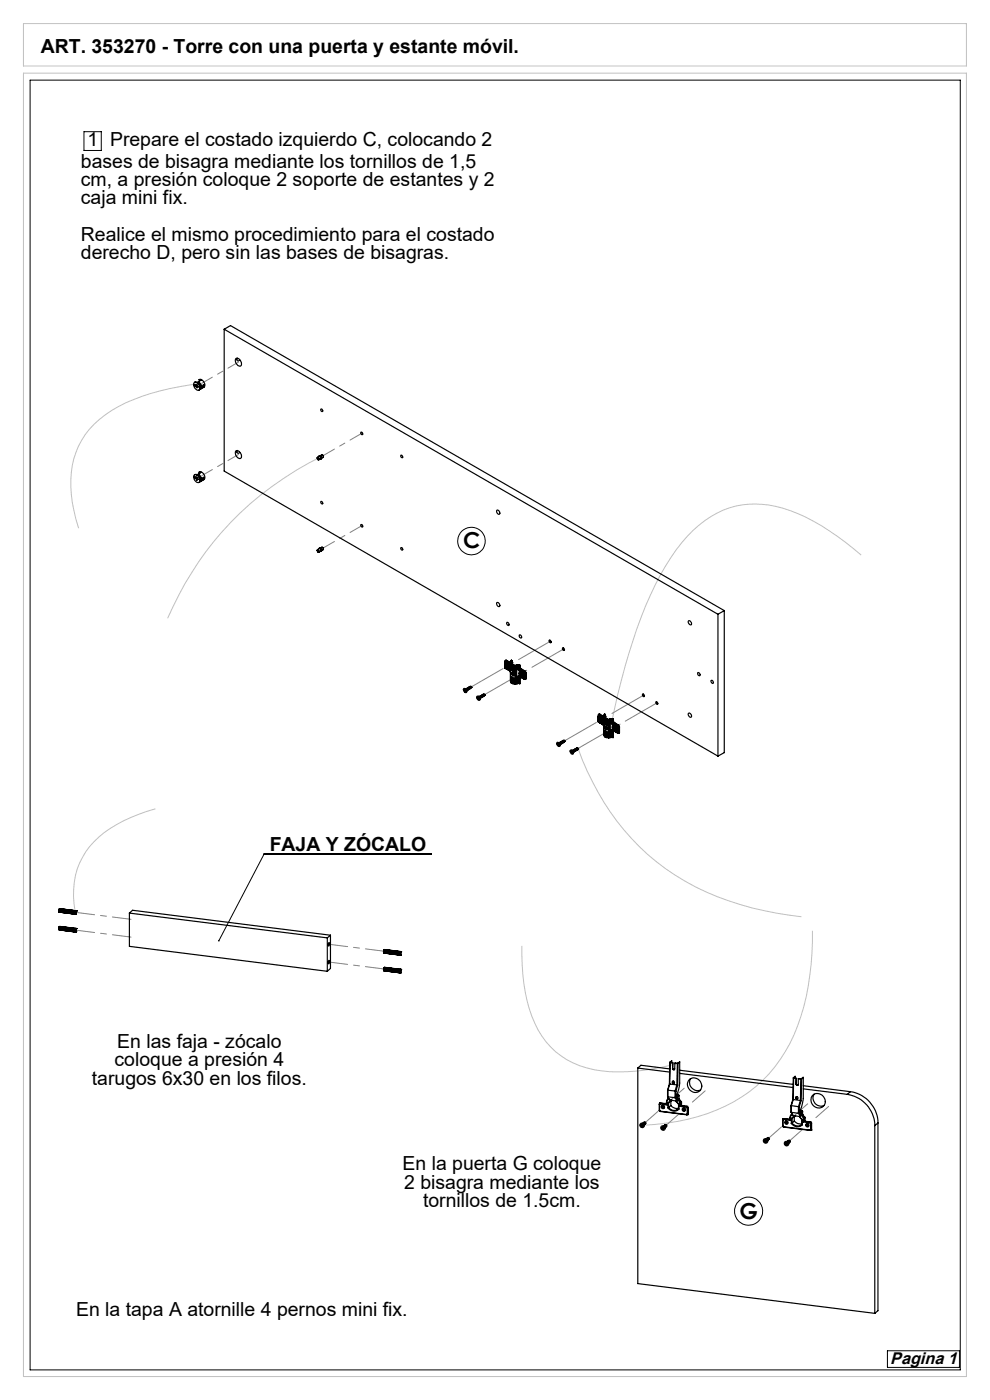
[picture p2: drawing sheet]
<svg xmlns="http://www.w3.org/2000/svg" width="210mm" height="297mm" viewBox="0 0 210 297" stroke-linecap="round" stroke-linejoin="round" font-family="sans-serif">
<path d="M5 15.5h200v276.5h-200zM5 5h200v9h-200zM42.8 81.3a47.2 47.2 0 0 0-19.1 5.8 17.5 17.5 0 0 0-8.6 17.8 36.1 36.1 0 0 0 1.6 7.2M68.4 96.7a67.1 67.1 0 0 0-32.8 34.5M182.7 117.8a46.5 46.5 0 0 0-16.6-10 18.4 18.4 0 0 0-19.1 4.8 47.2 47.2 0 0 0-10.1 16 149.9 149.9 0 0 0-7.9 28M122.6 158.8a51.7 51.7 0 0 0 22.7 28.1 63.7 63.7 0 0 0 24.7 7.6M32.9 171.6a27.4 27.4 0 0 0-13.9 8 16.3 16.3 0 0 0-3.1 13.8M172.3 197.4a52.6 52.6 0 0 1-4.8 24 30.3 30.3 0 0 1-19.5 15.5 49.1 49.1 0 0 1-11.5 1.8M110.7 200.7a36.2 36.2 0 0 0 3.4 17.8 17 17 0 0 0 13.6 8.7 43.6 43.6 0 0 0 16.1-1.6" fill="none" stroke="#c0c0c0" stroke-width=".21"/>
<g fill="none" stroke="#000" stroke-width=".21">
<path d="M6.4 17h197.3v273.6h-197.3zM17.8 27.9h3.7v4h-3.7zM91.5 181.2h-35.5l-9.6 18.4M188.2 286.6h15.3v3.5h-15.3z"/>
<circle cx="100" cy="114.8" r="2.92"/>
<circle cx="158.8" cy="256.9" r="2.99"/>
</g>
<path d="M50.6 76.8l-7.8 4.5M42.8 100.9l7.8-4.5" fill="none" stroke="#808080" stroke-width=".21" stroke-dasharray="15.2 1.3 1.3 1.3" stroke-dashoffset="12.7"/>
<path d="M76.8 91.9l-8.4 4.8M68.4 116.3l8.4-4.8" fill="none" stroke="#808080" stroke-width=".21" stroke-dasharray="15.2 1.3 1.3 1.3" stroke-dashoffset="12.3"/>
<path d="M119.5 137.7l-16.7 9.6M100 145.7l16.7-9.6M122.6 158.8l16.7-9.7M136.5 147.5l-16.7 9.6" fill="none" stroke="#808080" stroke-width=".21" stroke-dasharray="15.2 1.3 1.3 1.3" stroke-dashoffset="7.5"/>
<path d="M136.9 238.1l8.2-7.2M141.3 238.7l8.3-7.3M163.1 241.4l8.2-7.2M167.5 242l8.3-7.3" fill="none" stroke="#808080" stroke-width=".21" stroke-dasharray="15.2 1.3 1.3 1.3" stroke-dashoffset="11.6"/>
<path d="M16.1 193.6l11.7 1.4M16.1 197.3l11.7 1.5M81.5 205.6l-11.7-1.5M81.5 201.8l-11.7-1.5" fill="none" stroke="#808080" stroke-width=".21" stroke-dasharray="15.2 1.3 1.3 1.3" stroke-dashoffset="11.3"/>
<path d="M46.3 199.4l.3 .1-.1 .2-.1-.1h-.2z" fill="#000"/>
<g fill="none" stroke="#000" stroke-width=".25">
<path d="M47.6 69.8l104.7 60.5M47.6 69.8v30.1l104.7 60.5M47.6 69.8l1.3-.7 104.7 60.4M50.1 76a1.08 1.08 0 0 1 .9 1.7 1.13 1.13 0 0 1-.9-1.7zM50.3 76a.32 .32 0 0 0 .1 .5 .32 .32 0 0 0 .4-.2M41.1 81.6h.3v.3zM41.1 81.2a.98 .98 0 0 1 1.3 1.2 .53 .53 0 0 1-.5 .4 .53 .53 0 0 1-.5-.4l-.3-.7zM41.2 81.6l.2 .2M41.5 81.9l.2 .1M41.6 81.8l.2 .1M41.6 81.8h.1M41.6 81.8l-.1 .1"/>
<path d="M41.7 81.8l-.2-.1v.2M41.7 82v.2M41.8 81.7v.6l-.1-.1M41.8 82.1v.1M41.8 81.8h-.1M41.8 81.9l-.1 .1M41.8 82.1l-.1 .1M41.8 82.1l.2 .1zM41.8 81.9l.2 .1M41.8 81.7l-.1-.1v.2M42.2 81l-.3 .2 .5 .7 .3-.1M42.2 81l.5 .8"/>
<path d="M42.2 81v.5M42.2 80.6h.5l-.9 .5h-.5M42.2 80.6a.97 .97 0 0 1 1.3 1l-.1 .3-.3 .3M42.2 81.5l.5 .3M42.2 80.6l.3 .1M42.4 82.6l.3-.2v-.5l-.2 .2-.1 .4-.2 .3M43.1 81.7l.2 .1M43.3 81.8l-.1 .4-.3 .1M43.3 81.8a.21 .21 0 0 0-.3-.1 .21 .21 0 0 0 0 .3l-.1 .3-.4 .2M50 95.7a.92 .92 0 0 1 1.2 1 .47 .47 0 0 1-.2 .6 .47 .47 0 0 1-.7-.3 1.27 1.27 0 0 1-.3-1.3zM50.3 95.6a.31 .31 0 0 0 .1 .5 .31 .31 0 0 0 .4-.2M67.3 97.1h.1a.21 .21 0 0 1 .2 .2 .21 .21 0 0 1-.1 .2z"/>
<path d="M67.3 97.2v-.2a.25 .25 0 0 1 .4 .2 .25 .25 0 0 1-.2 .3M67.3 97l.4-.2a.37 .37 0 0 1 .4 .5l-.4 .2M67.6 96.8a.31 .31 0 0 1 .5 .1 .31 .31 0 0 1-.2 .5M67.7 96.7a.38 .38 0 0 1 .5 .2 .38 .38 0 0 1-.1 .5M67.9 96.7l.3-.2a.37 .37 0 0 1 .3 .5l-.3 .2M68.1 86.8a.27 .27 0 0 1 .3 .2 .27 .27 0 0 1-.1 .3zM68.4 96.5l.2 .4M85.1 96.6a.28 .28 0 0 1 .3 .1 .28 .28 0 0 1-.2 .4l-.2-.4zM41.1 101.2l.3-.1v.4zM41.1 100.9a.81 .81 0 0 1 1.2 .6 .55 .55 0 0 1-.1 .9 .55 .55 0 0 1-.8-.4l-.3-.7zM41.2 101.2l.2 .2M41.5 101.5l.2 .1"/>
<path d="M41.6 101.4h.1M41.6 101.4l.2 .1M41.6 101.4l-.1 .1M41.7 101.4v-.2l.1 .6h-.1M41.7 101.6v.2M41.7 101.4l-.2-.1v.2M41.8 101.7h.1M41.8 101.4h-.1M41.8 101.5l-.1 .1M41.8 101.7l-.1 .1M41.8 101.5l.2 .2h-.2h.2M42.2 100.6l-.3 .2 .5 .7 .3-.1"/>
<path d="M42.2 100.6l.5 .8M42.2 100.6v.4M42.2 100.2h.5l-.9 .5h-.5M42.2 100.2a1.02 1.02 0 0 1 1.1 .4 1.02 1.02 0 0 1 0 1.1l-.2 .1M42.2 101.1l.5 .3M42.2 100.2l.3 .1M42.4 102.2l.3-.3v-.4l-.2 .2-.1 .4-.2 .2M43.1 101.3l.2 .1M43.3 101.4l-.1 .4h-.3M43.3 101.4v-.1a.26 .26 0 0 0-.3 .1 .26 .26 0 0 0 0 .3l-.5 .5M67.3 116.8v-.1a.29 .29 0 0 1 .4 .1 .29 .29 0 0 1-.1 .4l-.1-.1M67.3 116.6l.4-.2a.35 .35 0 0 1 .4 .5l-.4 .3"/>
<path d="M67.6 116.4a.32 .32 0 0 1 .5 .1 .32 .32 0 0 1-.2 .5M67.7 116.3a.39 .39 0 0 1 .5 .2 .39 .39 0 0 1-.1 .5M67.9 116.3l.3-.2a.35 .35 0 0 1 .3 .5l-.3 .2M68.1 106.4a.28 .28 0 0 1 .3 .1 .28 .28 0 0 1-.1 .4l-.2-.3zM68.4 116.1l.2 .4M85.1 116.2a.28 .28 0 0 1 .3 .1 .28 .28 0 0 1-.2 .4l-.2-.4zM105.4 108.2a.5 .5 0 0 1 .6 .3 .5 .5 0 0 1-.2 .6 .62 .62 0 0 1-.4-.9zM105.4 127.8a.5 .5 0 0 1 .5 .3 .5 .5 0 0 1-.1 .6 .62 .62 0 0 1-.4-.9zM107.5 132a.41 .41 0 0 1 .4 .3 .41 .41 0 0 1 0 .4 .48 .48 0 0 1-.4-.7zM110.2 134.7a.37 .37 0 0 1 .4 .2 .37 .37 0 0 1-.1 .5l-.3-.3zM116.5 135.9a.27 .27 0 0 1 .3 .1 .27 .27 0 0 1-.1 .3zM116.6 135.8l.3 .4"/>
<path d="M119.3 137.4a.28 .28 0 0 1 .4 .2 .28 .28 0 0 1-.2 .4l-.2-.3zM119.5 137.4l.2 .5M146.1 131.7a.5 .5 0 0 1 .5 .3 .5 .5 0 0 1-.1 .6 .62 .62 0 0 1-.4-.9zM152.3 130.3v30.1M153.6 129.5v30.2l-1.3 .7M153.6 129.5l-1.3 .8M98.4 146.1a.52 .52 0 0 1 .5 .2 .52 .52 0 0 1-.1 .6 .61 .61 0 0 1-.4-.8zM98.4 146.4h.2M98.4 146.4l.2 .1M98.5 146.4h.1M98.5 146.4l.4 .2M98.5 146.4h-.1"/>
<path d="M98.6 146.4v-.2l.1 .6-.1-.1M98.6 146.5v.2M98.7 146.1l.3 .2v.4M98.7 146.6l.2 .1zM98.7 146.4h-.1M98.7 146.5h-.1M98.7 146.7h-.1M98.8 146.2a.2 .2 0 0 1 .3-.1 .2 .2 0 0 1 0 .3M98.9 146.2h.1M98.9 146.2l.2 .1-.1 .1M99 146.5h.1M99 146.4h.1"/>
<path d="M99 146.4l.1 .1M99.1 146.1l.2 .1-.1 .1M99.1 146.5l-.1 .1M99.1 146l.3 .4a.24 .24 0 0 0-.1-.4 .24 .24 0 0 0-.3 .1M99.2 146l.2 .1v.1M99.3 145.9l.1 .3h.2a.23 .23 0 0 0-.1-.3 .23 .23 0 0 0-.3 .1M99.4 145.9h.2v.2M99.5 145.8l.1 .3 .2-.1a.23 .23 0 0 0-.2-.2 .23 .23 0 0 0-.3 .1M99.6 145.8l.2 .1-.1 .1M99.7 145.7l.1 .3 .1-.1a.23 .23 0 0 0-.1-.2 .23 .23 0 0 0-.3 .1M99.7 145.7l.2-.1 .2 .2-.3-.1M100 145.8l-.1 .1"/>
<path d="M101.2 147.7a.51 .51 0 0 1 .5 .3 .51 .51 0 0 1 0 .6 .65 .65 0 0 1-.5-.9zM101.2 148.1l.5 .1M101.2 148.1l.2 .1M101.4 148h.1M101.4 148l-.2 .1M101.4 148.2v.1M101.5 147.7l.2 .1M101.5 148.2l.2 .1zM101.5 148l-.1 .1v-.3l.1 .6-.1-.1M101.5 148.1l-.1 .1M101.5 148.3h-.1M101.6 147.8a.19 .19 0 0 1 .3 0 .19 .19 0 0 1 0 .3v-.1"/>
<path d="M101.7 147.8l.1 .3M101.7 147.8h.1M101.7 147.8l.2 .1-.1 .2M101.8 148h.1M101.8 148.1v.2M101.8 148.1h.1M101.8 148l.1 .1M101.9 147.7l.2 .3M101.9 148.1l-.1 .1M102 147.7l.1 .3 .1-.1a.23 .23 0 0 0-.1-.3 .23 .23 0 0 0-.3 .1M102.1 147.6l.1 .2M102.2 147.5a.2 .2 0 0 1 .3 0 .2 .2 0 0 1-.1 .3l-.1-.3"/>
<path d="M102.2 147.6l.1 .3 .1-.1a.23 .23 0 0 0-.1-.3 .23 .23 0 0 0-.3 .1M102.2 147.5l.2 .2M102.3 147.4a.2 .2 0 0 1 .4 0 .2 .2 0 0 1-.1 .3l-.1-.3M102.4 147.5l.2 .1M102.5 147.3a.25 .25 0 0 1 .3-.1 .25 .25 0 0 1 .1 .3l-.3-.1M102.9 147.5h-.1M107.1 141.7l.8 .5M107.1 141.4v.1M107.1 141.7h.1M107.1 140.5v.2M107.1 140.5h.1M107.1 141.7l.7 .4"/>
<path d="M107.1 140.7l.7 .4M107.2 140.5l-.1 .2M107.2 140.5l.7 .4M107.2 140.4h.1M107.3 140.4l-.2 .1M107.3 140.4l.7 .5M107.3 141.8l.6 .4M107.4 140.1l-.3 .1v1.5M107.4 140.3l-.2 .1M107.4 140.3l-.1 .1M107.4 140.1l.7 .5M107.4 140.3l.7 .4"/>
<path d="M107.5 140.1h-.3M107.5 140.1h-.1M107.5 140.1l.7 .4M107.5 141h-.1a.39 .39 0 0 0-.2 .4 .39 .39 0 0 0 .3 .3M107.5 141v.1M107.5 141l.3 .2M107.5 141.7l.3 .2M107.5 141.1a.28 .28 0 0 0-.2 .3 .28 .28 0 0 0 .3 .2M107.5 141.1l.3 .1M107.6 141.6l-.1 .1M107.6 141.6l.2 .1M107.6 141.1l.2 .3"/>
<path d="M107.8 141.2l.2 .5M107.8 141.2a.45 .45 0 0 1 .1 .8l-.1-.1M107.8 141.2h.1M107.8 141.7v.2M107.8 141.1h.4M107.8 142.1l.5 .5M107.8 141.7l.2 .1M107.8 142.1l.1 .1M107.8 141.4l-.2 .2M107.8 141.4l.2 .1M107.9 142.2l.4 .4M107.9 140.9l-.1 .2"/>
<path d="M107.9 140.9l.3 .1M108 140.9h.3M108 140.9h-.1M108 141.6l-.2 .1M108.1 140.7l-.1 .2M108.1 140.7l.2 .1M108.2 142h.1M108.2 140.5h.1M108.2 142l.8 .5M108.2 141v1M108.2 140.5l-.1 .1M108.2 141v.1"/>
<path d="M108.2 141l.9 .5M108.2 141.1l.7 .5M108.2 141.1v.9M108.2 142l.7 .4M108.3 140.6v.3M108.3 142v2.6M108.3 144.5v.1M108.3 140.6l1 .6M108.3 140.9l.9 .5M108.3 140.9l-.1 .1M108.3 144.6h.1M108.4 141.5a.35 .35 0 0 1 .4 .2 .35 .35 0 0 1-.1 .4l-.3-.2z"/>
<path d="M108.4 140.4l-.1 .2h-.2M108.4 144.8h.1M108.4 140.1v.5M108.4 143.8v1M108.4 140.1l.1 .1M108.4 143.7v.2l.4 .2M108.4 140.4l.1 .1M108.4 143.7l.5 .3M108.5 140.4h.1M108.4 140.4h.1M108.5 140.5h.1M108.5 142.7a.4 .4 0 0 1 .5 .2 .4 .4 0 0 1-.1 .5l-.4-.4z"/>
<path d="M108.5 143.6v.1M108.5 140.5l-.2 .1M108.5 140.5v.3M108.5 143.6l.6 .3M108.5 143.7l.5 .3M108.5 143.7h-.1M108.5 141.5h.2l.1 .4h-.2zM108.5 140.3l-.1 .1M108.5 140.2v.1M108.5 140.1v.2M108.5 140.4v.1M108.5 140.5l-.2 .1 1 .6 .7-.2 .2 .1"/>
<path d="M108.5 144.1l.2 .1 .1 .8M108.5 144v.1M108.5 140.1h-.1M108.5 140.1h.1M108.5 144.1l-.1 .7M108.5 140.3v.5l.1-.3M108.5 140.5l-.1 .2M108.5 144.6v.1M108.5 144.1h.1M108.5 144.3v.1M108.5 144.4h.1M108.5 140.6h.1"/>
<path d="M108.5 144v.6M108.5 140.3v.1M108.5 144.6h.1M108.6 144.1h.1M108.6 142.9h.1M108.6 144.1h-.1M108.6 140.5l-.1 .1M108.6 142.8v.1M108.6 144.6l-.1 .1zM108.6 142.7l.3 .1a.25 .25 0 0 1 .2 .2 .25 .25 0 0 1-.2 .3l-.3-.3zM108.6 140.3l-.1 .1M108.6 144.1l-.1 .1"/>
<path d="M108.6 140.2v.3M108.7 141.5l.1 .3M108.8 145h.1M108.8 144.1v.9M108.9 142.4l.2 .1M108.9 144l-.1 .1M108.9 145h.1M108.9 141.6v.8M108.9 144v1M108.9 144h.1M109 145h.1M109 144v1"/>
<path d="M109.1 143.9l-.1 .1M109.1 145l.2 .1M109.1 143.9v1.1M109.1 141.5l-.2 .1M109.1 141.5v1M109.2 142.4h.1M109.2 141.4v1M109.2 141.4l-.1 .1M109.2 142.4l-.1 .1M109.3 141.2h.1M109.3 145.1h.1M109.3 141.2v3.9"/>
<path d="M109.4 141.2v3.9M109.5 141.1h.1M109.5 145h.1M109.5 141.1l-.1 .1M109.5 141.1v3.9M109.5 145l-.1 .1M109.6 141.1v3.9M109.6 141.1h.1M109.6 145h.1M109.6 141.5l.2 .5 .4 .4M109.6 141.1h.2M109.6 141.5h.2"/>
<path d="M109.6 143.8h.2M109.6 145h.2M109.6 141.1v.4M109.6 143.8v1.2M109.8 141.5l.2 .5 .3 .3M109.8 141.1v.4M109.8 143.8v1.2M109.9 141.1h.2M109.9 141.4l.1 .4 .4 .5M109.9 141.4h.2M109.9 143.8h.2M109.9 145h.2"/>
<path d="M109.9 141.1h-.1M109.9 141.4l-.1 .1M109.9 141.1v.3M109.9 143.8v1.2M109.9 143.8h-.1M109.9 145h-.1M110 143.5l-.1 .3M110.1 141.4l.4 .7M110.1 141.1v.3M110.1 143.8v1.2M110.1 141.1l.1 .1M110.1 145l.1 .1"/>
<path d="M110.2 143.5l-.1 .3M110.2 143.5a.29 .29 0 0 0-.3 0 .29 .29 0 0 0-.1 .3M110.2 141.5l.3 .5M110.2 143.8l.3-.2 .8 .5 .2-.1M110.2 143.5a.37 .37 0 0 0-.4-.1 .37 .37 0 0 0-.2 .4M110.2 143.5h.1M110.2 143.5l.8 .5M110.2 141.2v.3M110.2 143.8v1.3M110.2 142.4l.7 .5M110.2 143.5l.7 .4M110.2 141.1h.1"/>
<path d="M110.3 142.7l-.1-.1a.42 .42 0 0 0-.2 .4 .42 .42 0 0 0 .3 .4M110.3 142.3l-.1 .1M110.3 141.4l.3 .5M110.3 142.7h.1M110.3 143.8h-.1M110.3 142.7l.3 .1M110.3 143.4l.3 .1M110.3 142.3l.8 .4M110.3 141.1l-.1 .1M110.3 141.4l-.1 .1M110.3 141.1v.3M110.3 143.8l-.1 1.3"/>
<path d="M110.3 142.7a.28 .28 0 0 0-.1 .3 .28 .28 0 0 0 .2 .2M110.3 143.6v.2M110.3 142.7l.3 .2M110.4 143.2l-.1 .2M110.4 142.3l.8 .4M110.4 142.3h-.1M110.4 143.2l.3 .2M110.5 142.8l.2 .3M110.5 142.1l-.1 .2M110.5 142.1l.8 .4M110.5 142l.8 .4M110.6 142.9l.2 .3v.2h-.1"/>
<path d="M110.6 142.8a.38 .38 0 0 1 .3 .4 .38 .38 0 0 1-.3 .3M110.6 142.8v.1M110.6 141.9l-.1 .1M110.6 141.9l.7 .4M110.7 143.4l-.1 .1M110.7 143.1l-.3 .1M110.7 143.1l.1 .1M110.8 143.3l-.1 .1M110.9 143.9h.2M110.9 143.9l.1 .1M110.9 142.9v1M111 144h.1"/>
<path d="M111.1 142.7l-.2 .2M111.1 142.7v.1M111.1 142.8l-.2 .1M111.1 143.9v.1M111.1 142.8v1.1M111.2 142.7v.1M111.2 142.7h-.1M111.2 142.8h.2M111.2 143.9h.2M111.2 143.9l-.1 .1M111.2 142.8h-.1M111.2 142.8v1.1"/>
<path d="M111.2 143.9h-.1M111.2 143.9l.1 .1M111.2 143.9h.1M111.3 142.5l.1 .3M111.3 142.4l.2 .4M111.3 142.5l-.1 .2M111.3 142.3l.3 .5M111.3 142.3v.1M111.4 143.9l-.1 .1M111.4 142.8v1.1M111.5 142.8v1.2M111.6 143.9l-.2 .2"/>
<path d="M111.6 142.8h-.1M111.6 143.9l-.1 .1M111.6 142.8v1.1M118.1 157.5a.52 .52 0 0 1 .6 .3 .52 .52 0 0 1-.1 .6 .61 .61 0 0 1-.5-.9zM118.2 157.8l.5 .2M118.2 157.8l.2 .1M118.3 157.8h.1M118.3 157.8h-.1M118.4 157.9v.2M118.5 157.5l.1 .1M118.5 158l.1-.1 .1 .2zM118.5 157.8l-.1-.1 .1 .5-.1-.1"/>
<path d="M118.5 157.9h-.1M118.5 158.1h-.1M118.6 157.6a.2 .2 0 0 1 .3 0 .2 .2 0 0 1 0 .3v-.1M118.6 157.6l.2 .3M118.7 157.7h.1M118.7 157.7h.2l-.1 .2M118.8 157.8h.1M118.8 157.9v.2M118.8 157.9h.1M118.8 157.8l.1 .1M118.9 157.5l.2 .1-.1 .2M118.9 157.9l-.1 .1"/>
<path d="M119 157.5l.1 .3h.1a.25 .25 0 0 0-.1-.3 .25 .25 0 0 0-.3 0M119 157.4l.2 .1v.2M119.1 157.4l.1 .3 .2-.1a.23 .23 0 0 0-.2-.3 .23 .23 0 0 0-.2 .1M119.2 157.3l.2 .1v.1M119.3 157.3l.1 .2h.2a.23 .23 0 0 0-.2-.3 .23 .23 0 0 0-.3 .1M119.4 157.2l.2 .2M119.5 157.1l.1-.1 .3 .3-.3-.2M119.5 157.2l.1 .3 .1-.1a.23 .23 0 0 0-.1-.3 .23 .23 0 0 0-.3 .1M119.8 157.3h-.1M121 159.2a.51 .51 0 0 1 .5 .2 .51 .51 0 0 1 0 .6 .66 .66 0 0 1-.5-.8zM121.1 159.5l.1 .1M121.1 159.5l.4 .1"/>
<path d="M121.1 159.4h.1M121.1 159.4v.1M121.2 159.6v.2M121.3 159.1l.2 .1M121.3 159.6l.2 .1zM121.3 159.4l-.1-.1v.5M121.3 159.5l-.1 .1M121.3 159.7l-.1 .1M121.4 159.2a.19 .19 0 0 1 .3 0 .19 .19 0 0 1 0 .3M121.5 159.2l.1 .6M121.5 159.3h.1M121.5 159.3h.2l-.1 .2"/>
<path d="M121.6 159.5h.1M121.7 159.2l.2 .1M121.7 159.5l-.1 .1M121.8 159.1l.2 .3a.23 .23 0 0 0-.1-.3 .23 .23 0 0 0-.3 0M121.8 159.1l.2 .2M121.9 159.3l-.1 .1M122 158.9a.2 .2 0 0 1 .3 0 .2 .2 0 0 1-.1 .3l-.1-.3M122 159l.1 .3a.23 .23 0 0 0 0-.3 .23 .23 0 0 0-.3 0M122 159l.2 .2M122.1 158.8a.2 .2 0 0 1 .3 0 .2 .2 0 0 1 0 .3l-.1-.3M122.2 158.9l.2 .1M122.3 158.7a.25 .25 0 0 1 .3 0 .25 .25 0 0 1 .1 .2l-.3-.1"/>
<path d="M122.4 159v.1M122.7 158.9l-.1 .1M126.9 153.1v.1M126.9 152.9h.1M126.9 153.1h.1M126.9 153.2l.8 .4M126.9 153.1l.7 .4M126.9 152.1v1M126.9 152.1l.7 .4M127 151.9l-.1 .2M127 151.9h.1M127 151.9l.7 .5"/>
<path d="M127 151.8v.1M127.1 151.9h-.1M127.1 151.9l.7 .4M127.1 153.2l.6 .4M127.2 151.5l-.3 .2v1.4M127.2 151.7l-.2 .1M127.2 151.7l-.1 .2M127.2 151.5l.7 .5M127.2 151.7l.7 .4M127.2 151.5h-.2M127.2 151.5h.1M127.2 151.5l.8 .4"/>
<path d="M127.3 152.5l-.1-.1a.42 .42 0 0 0-.2 .4 .42 .42 0 0 0 .3 .4M127.3 152.5h.1M127.3 152.5l.3 .1M127.3 153.2l.3 .1M127.3 152.5a.3 .3 0 0 0-.1 .3 .3 .3 0 0 0 .2 .2M127.3 152.5l.3 .2M127.4 153l-.1 .2M127.4 153l.2 .2M127.4 152.6l.2 .3M127.6 152.6a.45 .45 0 0 1 .1 .8l-.1-.1M127.6 152.6v.1M127.6 152.7a.25 .25 0 0 1 .2 .2 .25 .25 0 0 1-.2 .3"/>
<path d="M127.6 153.2v.1M127.6 152.5l.4 .1M127.6 153.5l.5 .5M127.6 153.5l.1 .1M127.6 152.9l.2 .1M127.6 152.9l-.2 .1M127.7 153.6l.4 .5M127.7 152.4l-.1 .1M127.7 152.4h.3M127.8 152.3l.3 .1M127.8 152.3l-.1 .1M127.8 153.1l-.2 .1"/>
<path d="M127.9 152.1l-.1 .2M127.9 152.1l.2 .1M128 151.9l.1 .1M128 151.9l-.1 .1M128 153.4l.8 .5M128 152.5v.9M128 153.4l.8 .4M128.1 152.4v.2M128.1 156h.1M128.1 152.1v.3M128.1 152.6v3.4M128.1 152.4l.8 .5"/>
<path d="M128.1 152.6l.7 .4M128.1 152.4l.9 .5M128.1 152.1l.9 .6M128.1 152.4h.1M128.2 151.5l.2 .1-.1 .2M128.2 152.9a.35 .35 0 0 1 .4 .2 .35 .35 0 0 1-.1 .4l-.3-.2zM128.2 151.8l-.1 .2h-.2M128.2 151.5v.5M128.2 151.5l.1 .1M128.2 155.2v1.1M128.3 151.8h.1M128.2 155.1v.3"/>
<path d="M128.2 151.9h.1M128.2 155.1l.6 .3M128.2 155.4l.4 .1M128.2 151.9v.1M128.2 155.4v.9M128.3 151.9l-.2 .2M128.3 155v.1M128.3 151.8v.1M128.3 151.9v.3M128.3 155l.6 .4M128.3 155.1l.5 .3M128.3 155.1h-.1"/>
<path d="M128.3 153h.1a.2 .2 0 0 1 .2 .1 .2 .2 0 0 1-.1 .2zM128.3 151.7l-.1 .2M128.3 151.6v.1M128.3 151.9v.1M128.3 152l-.2 .1 1 .5 .7-.1 .3 .1M128.3 155.5l.2 .2 .1 .8M128.3 155.5v.6h.1M128.3 155.5l-.1 .8M128.3 152l-.1 .1M128.3 151.8v.4l.1-.2M128.3 154.1a.43 .43 0 0 1 .5 .2 .43 .43 0 0 1-.1 .5 .55 .55 0 0 1-.4-.7zM128.3 152h.1"/>
<path d="M128.3 155.6h.1M128.3 155.7v.1M128.3 155.8h.1M128.3 156l.1 .1M128.4 154.2v.1M128.4 154.2h.3a.25 .25 0 0 1 .2 .3 .25 .25 0 0 1-.2 .2zM128.4 155.5h.1M128.4 154.3h.1M128.4 151.7l-.1 .1M128.4 155.5l-.1 .1M128.4 152h-.1M128.4 151.7v.3"/>
<path d="M128.4 156.1l-.1 .1M128.4 153l.2 .3M128.6 156.5h.2M128.6 155.5v1M128.8 153.8l.1 .1M128.8 155.4l-.2 .1M128.8 156.5h.1M128.8 153v.8M128.8 155.4v1.1M128.8 155.4h.1M128.9 155.4h-.1M128.9 156.5l.1 .1"/>
<path d="M128.9 155.4v1.1M128.9 152.9l-.1 .1M128.9 152.9v1M129 153.9h.1M129 152.9v1M129 152.9h-.1M129 153.9h-.1M129 152.7h.2M129 156.6h.2M129 152.7v3.9M129.2 152.7v3.9M129.3 152.6h.1"/>
<path d="M129.3 156.5h.1M129.3 152.6l-.1 .1M129.3 152.6v3.9M129.3 156.5l-.1 .1M129.4 152.6v3.9M129.4 152.6h.1M129.4 156.5h.1M129.5 152.9l.1 .6 .4 .4M129.5 152.6h.1M129.5 152.9h.1M129.5 155.3h.1M129.5 156.5h.1"/>
<path d="M129.5 152.6v.3M129.5 155.3v1.2M129.6 152.9l.2 .5 .3 .3M129.6 152.6v.3M129.6 155.3v1.2M129.7 152.5h.2M129.7 152.9l.2 .4 .3 .4M129.7 152.9h.2M129.7 155.2h.2M129.7 156.4h.2M129.7 152.5l-.1 .1M129.7 152.9h-.1"/>
<path d="M129.7 152.5v.4M129.7 155.2v1.2M129.7 155.2l-.1 .1M129.7 156.4l-.1 .1M129.8 154.9l-.1 .3M129.9 152.9l.4 .6M129.9 152.5v.4M129.9 155.2v1.2M129.9 152.5l.1 .1M129.9 156.4l.1 .1M130 154.9l-.1 .3M130 152.9l.3 .5"/>
<path d="M130 155.3l.2-.2 .9 .5 .2-.2M130 154.9a.34 .34 0 0 0-.4 0 .34 .34 0 0 0-.1 .4M130 154.9l.1 .1M130 152.6v.3M130 155.3v1.2M130 153.9l.7 .4M130 154.9l.7 .4M130.1 154.1h.1M130.1 155a.27 .27 0 0 0-.3 0 .27 .27 0 0 0-.2 .3M130.1 154.1l-.1 .3 .2 .3M130.1 155l.7 .4M130.1 154.1h-.1a.42 .42 0 0 0-.2 .4 .42 .42 0 0 0 .3 .3"/>
<path d="M130.1 153.7l-.1 .2M130.1 152.9l.3 .4M130.1 155.2l-.1 .1M130.1 154.1l.3 .2M130.1 154.8l.3 .2M130.1 153.7l.8 .5M130.1 152.6h-.1M130.1 152.9h-.1M130.1 152.6v.3M130.1 155.2l-.1 1.3M130.2 155.1l-.1 .1M130.2 154.7l-.1 .1"/>
<path d="M130.2 153.7l.8 .4M130.2 153.7h-.1M130.2 154.7l.3 .1M130.3 153.5l-.1 .2M130.3 154.2l.2 .3M130.3 153.5l.8 .4M130.3 153.4l.8 .4M130.4 153.3l-.1 .1M130.4 153.3l.7 .5M130.4 154.3h.1a.27 .27 0 0 1 .2 .2 .27 .27 0 0 1-.1 .3h-.1M130.4 154.3v-.1a.37 .37 0 0 1 .3 .4 .37 .37 0 0 1-.3 .4M130.5 154.8l-.1 .2"/>
<path d="M130.5 154.5l-.3 .2M130.5 154.5l.1 .1M130.7 154.7l-.2 .1M130.7 155.3l.2 .1M130.7 155.3l.1 .1M130.7 154.3v1M130.8 155.4h.1M130.9 154.2l-.2 .1M130.9 154.2h.1M130.9 154.2v1.2M131 154.1v.1M131 154.1l-.1 .1"/>
<path d="M131 155.4h-.1M131 155.4h.1M131 154.2h.2M131 155.3h.2M131 155.3v.1M131 155.3l.1 .1M131 154.2h-.1M131 154.2v1.1M131 155.3l-.1 .1M131.1 153.9l.1 .3M131.1 153.8l.2 .5M131.1 153.9l-.1 .2"/>
<path d="M131.1 153.8l.3 .4M131.1 153.8h.1M131.2 155.3l-.1 .1M131.2 154.2v1.1M131.3 154.3v1.1M131.4 155.4l-.2 .2M131.4 154.2l-.1 .1M131.4 155.4h-.1M131.4 154.2v1.2M136.3 147.3a.31 .31 0 0 1 .3 .1 .31 .31 0 0 1 0 .4l-.3-.2zM136.5 147.2l.2 .5M139.2 148.9a.27 .27 0 0 1 .3 .2 .27 .27 0 0 1-.2 .3l-.2-.3z"/>
<path d="M139.3 148.9l.2 .4M146.1 151.3a.5 .5 0 0 1 .5 .3 .5 .5 0 0 1-.1 .6 .65 .65 0 0 1-.4-.9zM148 142.7a.41 .41 0 0 1 .4 .2 .41 .41 0 0 1 0 .5 .49 .49 0 0 1-.4-.7zM150.8 144.4a.34 .34 0 0 1 .5 .1 .34 .34 0 0 1-.2 .5zM12.5 197l3.4 .4M12.5 196.9h.1M12.5 197h.1M12.5 196.8h.1M12.5 197v.1M12.5 197.1h.1M12.5 197.2h.1M12.5 193.3l3.4 .5z"/>
<path d="M12.5 193.1h.1M12.5 193.2h.1M12.5 193h.1M12.5 193.1v.1M12.5 193.4h.1M12.5 193v.1M12.5 193.2v.3l3.5 .4M12.5 196.8v.4l3.5 .5M12.5 196.9l3.4 .4M12.5 196.8l3.4 .5M12.5 196.9l3.4 .5M12.5 197.1l3.4 .4"/>
<path d="M12.5 197.1l3.4 .5M12.5 197.2l3.4 .4M12.5 193.2l3.4 .4M12.5 193.2l3.4 .5M12.5 193.1l3.4 .4M12.5 193l3.4 .5M12.5 193.4l3.4 .4M12.5 193.1l3.4 .5M12.6 193.5h.1M12.6 196.7h.1M12.6 196.8h.1M12.6 197.3h.1"/>
<path d="M12.6 193l3.3 .4M12.6 193h.1M12.6 193h-.1M12.6 197.2v.1M12.6 196.8l3.3 .5M12.6 196.8h-.1M12.6 196.7l3.3 .5M12.6 196.7l3.4 .4M12.6 197.3l3.4 .4M12.6 192.9l3.4 .4M12.6 196.6h.1M12.6 192.9h.1"/>
<path d="M12.6 196.6v.1M12.6 196.6l-.1 .6M12.6 192.9l-.1 .5M12.6 192.8v.2M12.6 196.6v.2M12.6 192.8h.1M12.6 196.6l3.4 .5M12.6 196.6l3.5 .4M12.6 192.8l3.4 .5M12.6 193.5l3.4 .5M12.6 192.8v.1M12.6 192.8l3.5 .4"/>
<path d="M12.6 192.8l3.4 .4M12.7 196.6h.1M12.7 192.8h.1M12.7 196.6l3.4 .4M12.7 192.8l3.4 .4M15.9 197.5v.1M15.9 197.4h.1M15.9 197.3h.1M15.9 197.5h.1M15.9 197.6h.1M15.9 193.8h.1M15.9 193.7h.1"/>
<path d="M15.9 193.5h.1M15.9 193.6h.1M15.9 193.5v.3M15.9 197.3v.3M15.9 197.6v.1M15.9 197.2h.1M15.9 193.8v.1M15.9 193.4v.1M15.9 193.9h.1M15.9 193.4h.1M15.9 193.9l.1 .1M15.9 197.7h.1"/>
<path d="M15.9 193.8l.1 .1M16 197.1l-.1 .1M16 197.1h.1M16 197.7h.1M16 193.3h.1M16 193.9h.1M16 193.3l-.1 .2M16 197v.1M16 197h.1M16 193.2v.1M16 193.2h.1M16 197.1l-.1 .2"/>
<path d="M16 193.9v.1M16.1 197h.1M16.1 193.2h.1M16.1 193.2v.1M16.1 193.9h.1M16.1 193.8v.1M16.1 197.6h.1M16.1 193.3l.1 .3-.2 .2zM16.1 193.2l.1 .1M16.1 197.6l-.1 .1M16.1 193.8l-.1 .1M16.1 197.1v.5z"/>
<path d="M16.1 193.3h.1M16.1 197l.1 .1M16.1 197h-.1M16.1 197v.1M27.4 193.7l42 5.3M27.4 193.7v7.1l42 5.3M27.4 193.7l.7-.6 42 5.3M69.4 199v7.1M69.8 200v.7a.46 .46 0 0 1 0-.7zM70.1 198.4v7.1l-.7 .6M70.1 198.4l-.7 .6M69.8 203.7v.7a.46 .46 0 0 1 0-.7z"/>
<path d="M81.4 201.8h.1M81.4 201.9h.1M81.4 202l3.4 .4M81.4 205.6h.1M81.4 205.6v.1M81.4 205.7h.1M81.4 205.8h.1M81.4 202.1l3.4 .5M81.4 205.5l3.4 .4M81.4 205.6l3.4 .5M81.4 205.7l3.4 .4M81.4 205.7l3.4 .5"/>
<path d="M81.4 205.8l3.4 .5M81.4 205.5v.4l3.4 .5v-.4M81.4 201.8l3.4 .5M81.4 201.8l3.4 .4M81.4 201.8v.3M81.4 201.9l3.4 .4M81.4 201.7h.1M81.4 201.7l3.4 .4M81.4 201.9l3.4 .5M81.4 202l3.4 .5M81.4 205.6l3.4 .4M81.4 205.5h.1"/>
<path d="M81.4 205.8l3.4 .4M81.4 202.1h.1M81.4 205.9h.1M81.4 201.7v.1M81.4 201.6h.1M81.4 205.4h.1M81.4 205.4l.1-.1 3.4 .4M81.4 205.4l3.4 .4M81.4 201.6v.1M81.4 201.7l3.4 .5M81.4 201.6l3.4 .4M81.4 202.1l3.4 .4"/>
<path d="M81.4 202.2l3.4 .4M81.5 201.5h.1M81.5 205.3h.1M81.5 201.5l-.1 .1M81.5 202.2h.1M81.5 201.5l-.1 .6M81.5 205.9h.1M81.5 205.3l-.1 .5M81.5 205.3l3.3 .4M81.5 205.3l3.3 .5M81.5 201.6l3.3 .4M81.5 201.5l3.3 .5"/>
<path d="M81.5 202.2l3.3 .4M81.5 205.9l3.3 .5M81.5 201.5l3.4 .4M81.5 205.2v.1M81.5 205.2h.1M81.5 205.2l3.4 .4M81.6 201.5l3.3 .4M81.6 205.2h.1M84.8 202.4v.1M84.8 202.4h.1M84.8 202.3h.1M84.8 206.2h.1"/>
<path d="M84.8 206.1v.1M84.8 206.1h.1M84.8 206h.1M84.8 202.5h.1M84.8 202.2h.1M84.8 206.2v.1M84.8 202.6h.1M84.8 202.5v.1M84.8 202.1h.1M84.8 206.3h.1M84.8 205.9h.1M84.8 202.1v.5"/>
<path d="M84.8 205.8v.1M84.8 202v.1M84.8 202h.1M84.8 206.3v.1M84.8 205.8h.1M84.8 205.7v.1M84.8 206.4h.1M84.8 205.7h.1M84.9 202.6h.1M84.9 201.9v.1M84.9 201.9h.1M84.9 206.3h.1"/>
<path d="M84.9 206.3v.1M84.9 205.7h.1M84.9 206.4h.1M84.9 205.7l-.1 .1M84.9 202h-.1M84.9 202.5l-.1 .1M84.9 201.9l-.1 .1M84.9 202l.2 .2-.2 .3zM84.9 205.8l.2 .2-.2 .3zM85 201.9h.1M85 205.7h.1M85 201.9v.1"/>
<path d="M135.3 226.6v45.7l50.3 6.3M135.3 226.6l6.7 .8M135.3 226.6l.7-.6 6.1 .8M135.9 238.8h.2M136 238.7l.2 .1M136 238.7h.1M136 238.7l-.1 .1M136.1 238.7l-.2 .1M136.1 238.7v-.3l.1 .3h.3v.2l-.3-.1M136.1 238.8v.2M136.2 238.4l-.1 .3M136.2 238.8v.2"/>
<path d="M136.2 239h.1M136.2 238.8h-.1M136.2 239h-.1M136.2 238.8l-.1 .2M136.3 238.3a.24 .24 0 0 1 .3 0 .24 .24 0 0 1 0 .4M136.3 238.3l.3 .1v.3M136.4 238.3a.24 .24 0 0 1 .4-.1 .24 .24 0 0 1-.1 .4M136.5 238.8h-.3M136.5 238.1a.24 .24 0 0 1 .4 .1 .24 .24 0 0 1-.1 .3M136.6 238.1a.25 .25 0 0 1 .3 0 .25 .25 0 0 1 0 .3M139.8 235.5l.3 .3M139.8 234.2l.1 .1"/>
<path d="M139.8 235.5l.1 .1M139.8 234.2v1.3M139.9 234.1l-.1 .1M139.9 235.6l.1 .1M139.9 234.1h.1M139.9 234.3v1.3M140 234.2l-.1 .1M140 235.7l.1 .1M140 235.7l5.6 .7M140 234.2l1.5 .2M140.1 234l-.1 .2M140.1 234l-.2 .1"/>
<path d="M140.1 235.8l5.6 .7M140.1 234l1.3 .2M140.1 234h.1M140.1 234l1.3 .1M140.3 239.3h.3M140.4 239.2l-.1 .1M140.5 234.6h.1M140.5 234.6a.26 .26 0 0 0 0 .3 .26 .26 0 0 0 .4 0M140.6 239.3h-.3M140.6 239.3v-.3l.3 .4M140.6 239.3v.3M140.6 239v.3"/>
<path d="M140.7 239.4l-.1 .2M140.7 239.4h.2M140.7 238.9a.24 .24 0 0 1 .4 0 .24 .24 0 0 1 0 .3M140.8 238.9l.2 .1 .1 .3M140.8 238.8a.24 .24 0 0 1 .4 0 .24 .24 0 0 1 0 .3M140.9 239.4h-.2M141 238.7a.24 .24 0 0 1 .3 0 .24 .24 0 0 1 0 .4M141 238.6a.25 .25 0 0 1 .4 .1 .25 .25 0 0 1 0 .3M141.6 231.2l.1 .1M141.6 232.6l.1 .1M141.6 232.7l.5 .7M141.6 231.2v1.4"/>
<path d="M141.7 235a1.5 1.5 0 0 0 2.3 .3M141.7 234h.1M141.7 231.3v1.4M141.7 234v1M141.7 231.3l1.5 .2M141.7 232.7l1.5 .2M141.7 232.7l.4 .7M141.8 232.9a1.26 1.26 0 0 0-.3 1.5M141.8 234.9l-.1 .1M141.8 234.9a1.42 1.42 0 0 0 2.1 .3M141.8 234v.9M141.9 233.1l-.4 .6v.7"/>
<path d="M142 230h.1M142 230l-.4 1.2M142.1 225.4l-.1 4.6M142.1 230l1.5 .1M142.1 230l-.4 1.3M142.1 225.4l.6 .1v1.2M142.1 225.4h.1M142.2 233.5l.1 .1M142.2 233.5l-.5 .5M142.2 225.4l-.1 4.6M142.2 225.4l.5 .1v1.2M142.2 233.5h.1"/>
<path d="M142.2 233.4v.1M142.3 233.6l-.5 .4M142.3 234.5l.9 .6h.7M142.3 234.5l-.5 .4M142.3 233.6v.9M142.3 233.4l-.1 .1M142.3 233.4v.2M142.3 233.4h.1M142.5 233.4l-.2 .2M142.5 225.1l-.4 .3h.1M142.5 225.1l-.4 .3M142.5 225.1v.4"/>
<path d="M142.7 226.7v.1l.4 .1-.3-.1M142.7 229.4a.27 .27 0 0 0 0 .3 .27 .27 0 0 0 .3 .1M142.7 226.7h.1M143.2 225.6l-.1 1.1a.23 .23 0 0 1-.2 .2 .23 .23 0 0 1-.2-.2M143.2 225.6h.5M143.2 231.5h.2M143.2 225.5v.1M143.2 231.5v1.4M143.2 232.9l.4 .7-1.5-.2M143.4 232.8l-.2 .1M143.4 231.5v1.3M143.4 232.8l.3 .6"/>
<path d="M143.4 233.6h.1M143.4 233.6l.1 .1M143.5 233.6v.1M143.5 233.7l.4 .6M143.5 233.6h.1M143.5 233.7h.1M143.5 233.7l.5 .5M143.6 232.2l.4 .1M143.6 232.2l.1 1.1M143.6 230.1l.2 .1M143.6 230.1l-.4 1.4M143.6 232.9a1.76 1.76 0 0 1 .8 1.7"/>
<path d="M143.7 225.6h.1M143.7 233.2l.5 .8v.7M143.7 225.6l-.1 4.5M143.8 230.2l-.4 1.3M143.8 225.6v4.6M143.9 235.2l.1 .1M143.9 234.3v.9M144 232.3v.1M144 232.3l-.4 .4M144 234.2l-.1 .1M144 234.2v1.1M144 232.4l-.4 .4a1.78 1.78 0 0 1 .8 1.7"/>
<path d="M144 233.1l.1 .1M144 232.4v.7M144 233.1h.1M144.1 233.2l.4 .5M144.1 233.2h-.1M144.2 225.3v4.5l-.2 1.3-.4 1.1M144.2 225.3l-.5 .3M144.2 234.7l1.4 .2M144.2 225.3l-.4 .3M144.2 227.7l24 3M144.2 227l24 3M144.4 234.6l-.2 .1"/>
<path d="M144.4 234.6l1.3 .1M144.4 234.5v.1M144.4 234.5l1.3 .2M144.5 233.7l.1 .1M144.5 233.7l-.1 .2M144.6 233.8v.8M144.6 233.8l-.2 .2M144.9 235.2h.1M145 235.2a.26 .26 0 0 0 0 .3 .26 .26 0 0 0 .3 0M145.6 234.9l.2 .1M145.6 236.4l.1 .1M145.7 234.7l-.1 .2"/>
<path d="M145.7 234.7l.2 .3M145.7 234.7h.1M145.8 236.3l-.2 .1M145.8 235h.1M145.8 235v1.3M145.8 236.5h-.1M145.8 236.5h.1M145.9 236.3h-.1M145.9 236.3l-.1 .2M145.9 235v1.3M145.9 235h.1M145.9 236.3h.1"/>
<path d="M146.3 228.9a1.61 1.61 0 0 1 2.3 .5 1.61 1.61 0 0 1-.6 2.3 1.68 1.68 0 0 1-1.9-.8 1.68 1.68 0 0 1 .2-2zM146.5 228.8a1.67 1.67 0 0 0 .2 2 1.67 1.67 0 0 0 1.9 .4M166 238.9l.2 .2M166 237.6h.1M166 238.9h.1M166 237.6v1.3M166.1 237.4l-.1 .2M166.1 238.9l.1 .1M166.1 237.4h.1M166.1 237.6v1.3M166.2 237.5l-.1 .1M166.2 239v.1"/>
<path d="M166.2 239.1l5.7 .7M166.2 237.5l1.5 .2M166.2 239l5.6 .7M166.3 237.3l-.1 .2M166.3 237.3l-.2 .1M166.3 237.3l1.3 .2M166.3 237.3h.1M166.3 237.3l1.2 .2M166.7 237.9a.26 .26 0 0 0 0 .3 .26 .26 0 0 0 .3 .1M167.5 237.2l.2 .5M167.8 234.6h.1M167.8 234.6l.1 1.4"/>
<path d="M167.8 235.9l.4 .7M167.9 238.3a1.5 1.5 0 0 0 2.3 .3M167.9 237.3h.1M167.9 234.6v1.4M167.9 237.3v1M167.9 234.6l1.5 .2M167.9 236l1.5 .2M167.9 236l.4 .7M168 236.3l-.5 .9M168 238.3h-.1M168 238.3a1.4 1.4 0 0 0 2.1 .2M168 236.4l-.3 .6v.7"/>
<path d="M168 237.3v1M168.2 233.3h.1M168.2 233.3l-.4 1.3M168.2 236.6l.1 .1M168.3 228.7h.1M168.3 228.7l-.1 4.6M168.3 233.3l1.5 .2M168.3 233.3l-.4 1.3M168.3 236.8l.2 .1M168.3 236.8l-.4 .5M168.3 228.7v4.6M168.3 228.7l.6 .1"/>
<path d="M168.4 236.7l-.1 .1M168.4 236.7h.1M168.5 237.8l.7 .5 .9 .1M168.5 236.9l-.5 .4M168.5 237.8l-.5 .5M168.5 236.9v.9M168.6 236.7h-.2M168.6 236.7l-.1 .2M168.6 236.7h.1M168.7 228.3l-.4 .4M168.7 228.3v.4M168.8 230h.1"/>
<path d="M168.9 230l.1 .2h.3l-.4-.1M168.9 232.7a.24 .24 0 0 0 0 .3 .24 .24 0 0 0 .3 .1M168.9 228.8l-.1 1.2M168.9 228.8v1.2M169.3 228.8v1.2a.25 .25 0 0 1-.2 .3 .25 .25 0 0 1-.3-.3M169.3 228.8l.6 .1M169.4 234.8h.1M169.4 234.8v1.4M169.4 236.2l.4 .7-1.5-.2M169.5 236.1l-.1 .1M169.5 234.8v1.3M169.5 236.1l.4 .6"/>
<path d="M169.6 236.9l.1 .1M169.6 236.9h.1M169.7 236.9v.1M169.7 237l.4 .6M169.7 236.9h.1M169.7 237h.1M169.7 237l.5 .6M169.8 235.5l.4 .2M169.8 233.5h.1M169.8 233.5l-.4 1.3M169.8 236.2a1.82 1.82 0 0 1 .8 1.7M169.9 236.5l.4 .6 .1 .9"/>
<path d="M169.9 228.9l-.1 4.6M169.9 233.5l-.4 1.3M170 228.9h-.1M170 228.9l-.1 4.6M170.1 237.6h.1M170.1 238.5l.1 .1M170.1 237.6v.9M170.2 235.7l.1 .1M170.2 237.6v1M170.2 235.7l-.4 .3M170.3 235.8l-.5 .3a1.69 1.69 0 0 1 .8 1.7M170.3 236.4v.1"/>
<path d="M170.3 235.8v.6M170.3 236.4l-.1 .1M170.3 236.5l.4 .5M170.3 236.5h.1M170.4 228.6v4.4l-.3 1.7a2.58 2.58 0 0 0-.2 1.9M170.4 228.6l-.4 .3-.7-.1M170.4 238l1.4 .2M170.4 228.6l-.4 .3M170.4 231l9.3 1.2M170.4 230.3l10 1.3M170.6 237.9l-.2 .1M170.6 237.9l1.3 .2"/>
<path d="M170.6 237.8v.1M170.6 237.8l1.3 .2M170.7 237l.1 .1M170.7 237l-.1 .2M170.8 237.1v.7M170.8 237.1l-.2 .1M171.1 238.5h.1M171.1 238.5a.26 .26 0 0 0 .1 .3 .26 .26 0 0 0 .3 0M171.8 238.2l.1 .1M171.8 239.7l.1 .1M171.9 238.1l-.1 .1M171.9 238.1l.2 .2"/>
<path d="M171.9 238l.3 .3M171.9 238v.1M171.9 239.6l-.1 .1M171.9 238.3v1.3M172 239.7l-.1 .1M172 239.7h.1M172.1 238.3h-.2M172.1 239.6h-.2M172.1 239.6l-.1 .1M172.2 239.6l-.2 .1M172.2 238.3l-.1 1.3M172.2 238.3h-.1"/>
<path d="M172.2 239.6h-.1M172.3 232.4a1.62 1.62 0 0 1 2.3 .2 1.62 1.62 0 0 1-.2 2.3 1.69 1.69 0 0 1-2-.5 1.69 1.69 0 0 1-.1-2zM172.7 232.1a1.7 1.7 0 0 0 .2 2 1.7 1.7 0 0 0 1.9 .4M179.7 232.2a6.8 6.8 0 0 1 5.9 6.6M180.4 231.6a6.8 6.8 0 0 1 5.8 6.6M180.4 231.6l-.7 .6M185.6 238.8v39.8M186.2 238.2l-.6 .6M186.2 238.2v39.9l-.6 .5M162.1 242.1h.2M162.1 242.1h.3M162.3 242l-.2 .1"/>
<path d="M162.3 242v-.2h.2v.2l.2 .1h-.2M162.3 242.1v.3M162.4 241.8l-.1 .2M162.4 242.1v.2M162.4 242.3h.1M162.4 242.1h-.1M162.4 242.3l-.1 .1M162.5 242.1v.3h-.2M162.5 242.1h.2M162.5 241.6l.3 .1v.3a.24 .24 0 0 0 .1-.4 .24 .24 0 0 0-.4 0M162.6 241.6a.24 .24 0 0 1 .3-.1 .24 .24 0 0 1 0 .4M162.7 241.4a.25 .25 0 0 1 .4 .1 .25 .25 0 0 1-.1 .3"/>
<path d="M162.8 241.4a.23 .23 0 0 1 .3 0 .23 .23 0 0 1 0 .3M166.5 242.6l.3 .1M166.6 242.6h.2M166.6 242.6h-.1M166.8 242.5l-.3 .1M166.8 242.5v-.2h.1v.3l.2 .1h-.2M166.8 242.7v.2M166.8 242.3v.2M166.8 242.6v.2M166.8 242.8l.1 .1M166.8 242.6v.1M166.8 242.8v.1"/>
<path d="M166.9 242.7v.2h-.1M166.9 242.7h.2M166.9 242.2a.24 .24 0 0 1 .4 0 .24 .24 0 0 1 0 .3M167 242.2h.2l.1 .3M167 242.1a.24 .24 0 0 1 .4 0 .24 .24 0 0 1 0 .4M167.1 242a.24 .24 0 0 1 .4 0 .24 .24 0 0 1 0 .4M167.3 241.9a.23 .23 0 0 1 .3 .1 .23 .23 0 0 1-.1 .3"/>
<circle cx="76.7" cy="91.9" r=".26"/>
<circle cx="67.4" cy="116.9" r=".2"/>
<circle cx="76.7" cy="111.5" r=".26"/>
<circle cx="136.2" cy="238.7" r=".48"/>
<circle cx="140.6" cy="234.8" r=".25"/>
<circle cx="140.6" cy="234.8" r=".35"/>
<circle cx="140.6" cy="239.3" r=".47"/>
<circle cx="142.9" cy="229.6" r=".24"/>
<circle cx="145.1" cy="235.4" r=".35"/>
<circle cx="145.1" cy="235.4" r=".24"/>
<circle cx="166.8" cy="238.1" r=".22"/>
<circle cx="166.8" cy="238.2" r=".35"/>
<circle cx="169" cy="232.9" r=".24"/>
<circle cx="171.3" cy="238.7" r=".23"/>
<circle cx="171.3" cy="238.7" r=".35"/>
<circle cx="162.4" cy="242" r=".47"/>
<circle cx="166.8" cy="242.6" r=".47"/>
</g>
<g font-size="4.7">
<text x="98.2" y="116.3">C</text>
<text x="156.9" y="258.6">G</text>
</g>
<g font-size="4.1">
<text x="8.7" y="11.3">ART. 353270 - Torre con una puerta y estante móvil.</text>
<text x="17.2" y="35.6">bases de bisagra mediante los tornillos de 1,5</text>
<text x="18.5" y="31">1</text>
<text x="23.3" y="31">Prepare el costado izquierdo C, colocando 2</text>
<text x="17.2" y="39.4">cm, a presión coloque 2 soporte de estantes y 2</text>
<text x="17.2" y="43.3">caja mini fix.</text>
<text x="17.2" y="51.1">Realice el mismo procedimiento para el costado</text>
<text x="17.2" y="54.9">derecho D, pero sin las bases de bisagras.</text>
<text x="57.2" y="180.6">FAJA Y ZÓCALO</text>
<text x="24.3" y="226.2">coloque a presión 4</text>
<text x="24.9" y="222.3">En las faja - zócalo</text>
<text x="19.5" y="230.1">tarugos 6x30 en los filos.</text>
<text x="85.4" y="248.3">En la puerta G coloque</text>
<text x="85.7" y="252.2">2 bisagra mediante los</text>
<text x="89.7" y="256">tornillos de 1.5cm.</text>
<text x="16.1" y="279.3">En la tapa A atornille 4 pernos mini fix.</text>
</g>
<text font-size="3.6" x="188.8" y="289.3">Pagina 1</text>
</svg>
